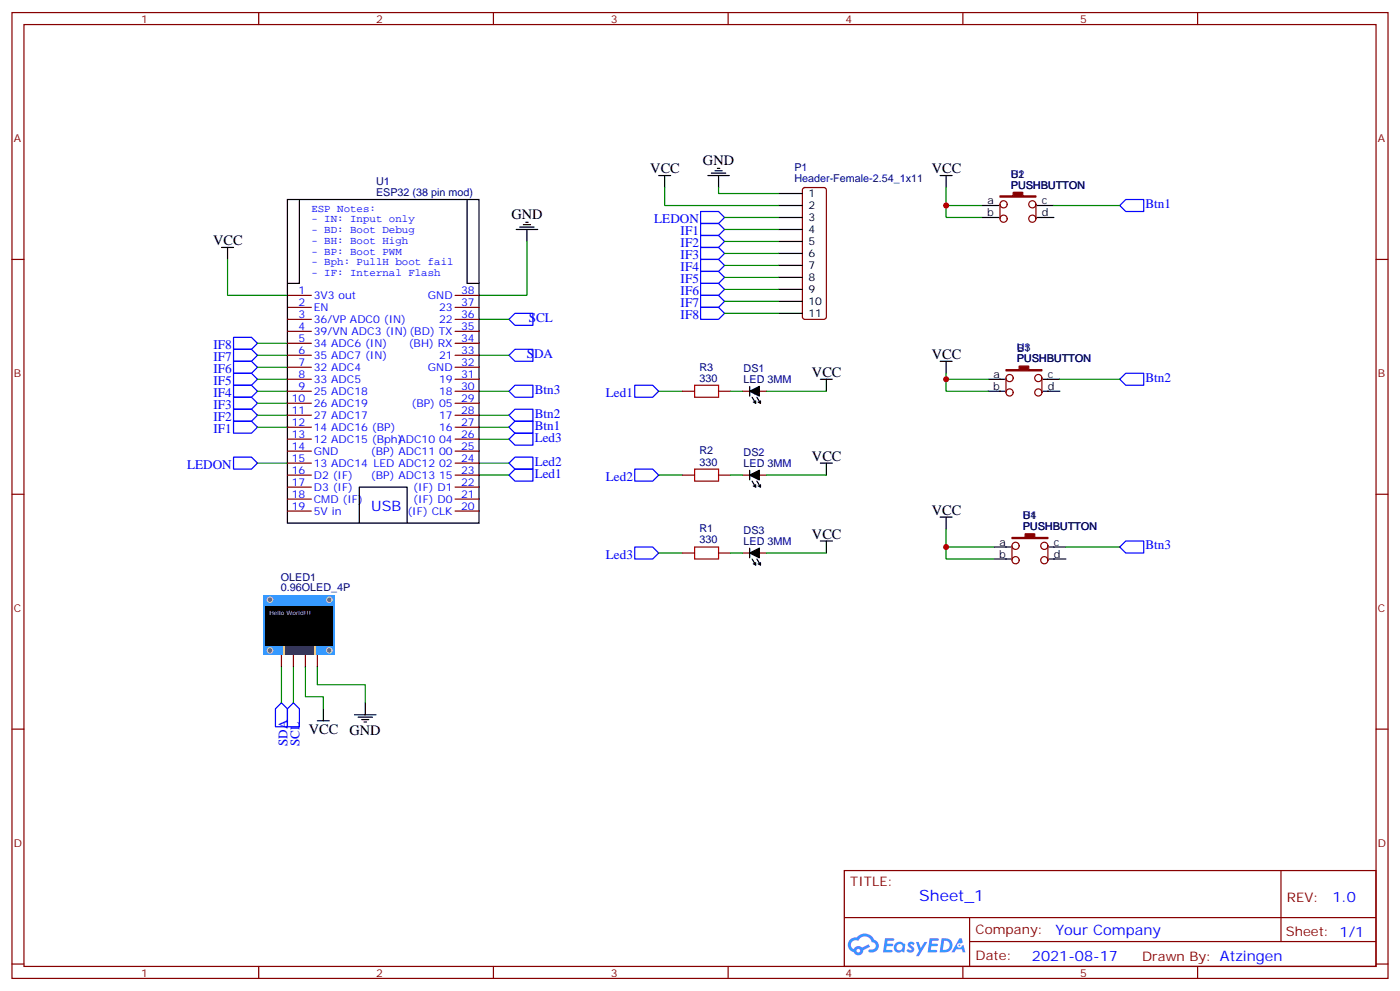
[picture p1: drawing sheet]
<svg xmlns="http://www.w3.org/2000/svg" width="412mm" height="292mm" viewBox="0 0 412 292" stroke-linecap="round" stroke-linejoin="round" font-family="sans-serif">
<g fill="none" stroke="#870000" stroke-width=".35">
<path d="M3.5 3.7h405.4v284.3h-405.4zM7.1 7.2h398.2v277.3h-398.2zM76.2 3.7v3.5M145.3 3.7v3.5M214.5 3.7v3.5M283.6 3.7v3.5M352.8 3.7v3.5M3.5 76.4h3.6M405.3 76.4h3.6M3.5 145.5h3.6M405.3 145.5h3.6M3.5 214.7h3.6"/>
<path d="M405.3 214.7h3.6M248.7 256.3h156.6v28.2h-156.6zM377.3 256.3v20.9M248.7 270.1h156.5M285.6 277.2h119.6M285.6 270.1v14.2M3.5 283.8h3.6M76.2 284.5v3.5M145.3 284.5v3.5M214.5 284.5v3.5M283.6 284.5v3.5M352.8 284.5v3.5"/>
<path d="M405.3 283.8h3.6"/>
</g>
<g fill="#5487ff">
<path d="M267.7 277.5a1.22 1.22 0 0 1 1.7 .2l-.4 .6a.47 .47 0 0 0-.3-.4 .47 .47 0 0 0-.5 .2l.1 .2a1.14 1.14 0 0 1 .8 1.8 1.14 1.14 0 0 1-1.9 0l-.2-.2 .5-.6 .7 .5a.29 .29 0 0 0 .3-.3 .29 .29 0 0 0-.2-.3 1.04 1.04 0 0 1-.6-1.7z"/>
<path d="M260.7 276.2h2.4l.3 .2-.2 .5-1.8 .1-.1 .8h1.5l.3 .4-.3 .4h-1.6l-.2 1.1h1.7l.2 .3-.2 .3-2.6 .1z"/>
<path d="M273.8 276.2h2.4l.3 .2-.1 .5-1.8 .1-.2 .8h1.6l.3 .4-.4 .4-1.6-.1-.1 1.1 1.7 .1 .2 .3-.2 .3-2.6 .1z"/>
<path d="M282.6 276.2h.7l.3 1.3-.6 .3a.69 .69 0 0 0-1 .3 .69 .69 0 0 0 .4 .9 .69 .69 0 0 0 .9-.6l.5-.2 .6 2.2h-.8l-.2-.9h-1.8l-.5 .9h-.8z"/>
<path d="M269.8 277.3h.8l.6 1.8 1.1-1.8h.9l-2.6 4.2h-.8l.9-1.5z"/>
<path d="M277.4 276.2l-.6 4.2h1.3a2.11 2.11 0 0 0 2.5-2.1 2.11 2.11 0 0 0-2.5-2.1zM278.1 277a1.39 1.39 0 0 1 1.7 1.4 1.39 1.39 0 0 1-1.8 1.2h-.3z"/>
<path d="M263.7 277.8a1.54 1.54 0 0 0-.1 2.2 1.54 1.54 0 0 0 2.2 .1l.6 .3 .3-2.3-.2-.3h-.4a1.49 1.49 0 0 0-2.4 0zM264 278.8a.94 .94 0 0 1 1.8 0 .94 .94 0 0 1-1.8 0z"/>
<path d="M250.4 276.6a2.18 2.18 0 0 0 1.1 3.7 1.44 1.44 0 0 0 1.6 .9 1.44 1.44 0 0 0 1.2-1.4l2-1.1-.5-.7-1.9 1a1.47 1.47 0 0 0-2.4 .4 1.39 1.39 0 0 1-.7-1.9 1.39 1.39 0 0 1 2-.5 2.12 2.12 0 0 1 2.2-1.3 2.12 2.12 0 0 1 1.9 1.7 1.14 1.14 0 0 1 1.1 1.4 1.14 1.14 0 0 1-1.7 .7 .43 .43 0 0 0-.5 .4 .43 .43 0 0 0 .4 .5 1.98 1.98 0 0 0 2.5-1.2 1.98 1.98 0 0 0-1.2-2.6 3.1 3.1 0 0 0-5.3-.6l-.9 .1zM252.3 279.9a.55 .55 0 0 1 1.1 0 .55 .55 0 0 1-1.1 0z"/>
<circle cx="282.6" cy="278.3" r=".26"/>
</g>
<path d="M218.7 115.2h2.1M223.7 115.2h2.1M218.7 139.9h2.1M223.7 139.9h2.1M218.7 162.8h2.1M223.7 162.8h2.1M82.9 192.8v3.5M86.4 192.8v3.5M90 192.8v3.5M93.5 192.8v3.5" fill="none" stroke="#870000" stroke-width=".35"/>
<g fill="none" stroke="#000" stroke-width=".35">
<path d="M220.8 115.2l2.9-1.4v2.8zM220.8 113.8v2.8M221.5 116.9l1.1 1.8M222.6 118v.7l-.7-.3M223 116.9l1 1.8M223 115.9h.3M223.3 114.1v2.1l-1.8-1 1.8-.7-1.4 .7 1.8-.4-1.8 .7 1.8-.3-1.5 .7 1.1-.4M223.7 114.1l-2.5 1.1 2.5 1M224 118v.7l-.7-.3M220.8 139.9l2.9-1.4v2.8zM220.8 138.5v2.8M223.3 138.8v2.1l-1.8-1 1.8-.7-1.4 .7 1.8-.4-1.8 .7 1.8-.3-1.5 .7 1.1-.4"/>
<path d="M223.7 138.8l-2.5 1.1 2.5 1M221.5 141.6l1.1 1.8M222.6 142.7v.7l-.7-.3M223 141.6l1 1.8M223 140.6h.3M224 142.7v.7l-.7-.3M220.8 162.8l2.9-1.4v2.8zM220.8 161.4v2.8M221.5 164.6l1.1 1.7M222.6 165.6v.7l-.7-.3M223 164.6l1 1.7M223 163.5h.3"/>
<path d="M223.3 161.7v2.2l-1.8-1.1 1.8-.7-1.4 .7 1.8-.3-1.8 .7 1.8-.4-1.5 .7 1.1-.3M223.7 161.7l-2.5 1.1 2.5 1.1M224 165.6v.7l-.7-.3"/>
</g>
<path d="M77.6 175.2h21.2v17.6h-21.2z" fill="#39f"/>
<g fill="#666" stroke="#ccc" stroke-width=".35">
<circle cx="79.5" cy="191.5" r=".81"/>
<circle cx="97" cy="191.5" r=".81"/>
<circle cx="79.5" cy="176.6" r=".81"/>
<circle cx="97" cy="176.6" r=".81"/>
</g>
<path d="M83.4 190h9.6v2.8h-9.6z" fill="#fff"/>
<g fill="#fc0">
<path d="M83.5 190h.5v2.8h-.5z"/>
<path d="M92.4 190h.5v2.8h-.5z"/>
</g>
<path d="M84 190h8.3v2.8h-8.3z" fill="#333"/>
<path d="M78.3 178.3h19.8v11.7h-19.8z" fill="#000"/>
<g fill="none" stroke="#000" stroke-width=".35">
<path d="M84.7 58.7h56.4v95.3h-56.4zM88.2 58.7v24.7h-3.5M137.6 58.7v24.7h3.5M194 51.7h3.6M195.8 51.7v3.5M208.5 51.7h6.3M209.5 51h4.3M210.6 50.3h2.1M211.3 49.6h.7M211.7 51.7v3.5M229.3 57h7.1M276.9 51.7h3.6"/>
<path d="M278.7 51.7v3.5M65.3 72.8h3.5M67 72.8v3.6M152 67.6h6.4M153.1 66.9h4.2M154.2 66.1h2.1M154.9 65.4h.7M155.2 67.6v3.5M229.3 67.6h7.1M229.3 60.5h7.1M229.3 64h7.1M229.3 71.1h7.1"/>
<path d="M229.3 74.6h7.1M229.3 78.1h7.1M289.3 60.5h4.9M289.3 64h4.9M305.5 60.5h4.9M305.5 64h4.9M229.3 81.7h7.1M229.3 85.2h7.1M229.3 88.7h7.1M229.3 92.3h7.1M241.7 111.7h3.5M243.4 111.7v3.5"/>
<path d="M276.9 106.4h3.6M278.7 106.4v3.5M291 111.7h5M291 115.2h5M307.3 111.7h4.9M307.3 115.2h4.9M241.7 136.3h3.5M243.4 136.3v3.6M105.8 154v-10.6h14.1v10.6M241.7 159.3h3.5M243.4 159.3v3.5M276.9 152.2h3.6"/>
<path d="M278.7 152.2v3.6M292.8 161h4.9M292.8 164.6h4.9M309 161h5M309 164.6h5M93.5 212.2h3.5M95.2 208.7v3.5M104.4 210.4h6.4M105.5 211.1h4.2M106.5 211.8h2.2M107.2 212.5h.7M107.6 206.9v3.5"/>
</g>
<g fill="none" stroke="#008700" stroke-width=".35">
<path d="M195.8 55.2v5.3h33.5M211.7 55.2v1.8h17.6M278.7 55.2v5.3h10.6M67 76.4v10.6h17.7M155.2 71.1v15.9h-14.1M213.4 64h15.9M213.4 67.6h15.9M213.4 71.1h15.9M213.4 74.6h15.9M213.4 78.1h15.9M278.7 60.5v3.5h10.6M310.4 60.5h19.4"/>
<path d="M141.1 94h8.8M213.4 81.7h15.9M213.4 85.2h15.9M213.4 88.7h15.9M213.4 92.3h15.9M75.8 115.2h8.9M75.8 111.7h8.9M75.8 104.6h8.9M75.8 118.7h8.9M75.8 108.1h8.9M75.8 101.1h8.9M141.1 115.2h8.8"/>
<path d="M141.1 104.6h8.8M194 115.2h7.1M215.2 115.2h3.5M225.8 115.2h17.6M278.7 109.9v1.8h12.3M278.7 111.7v3.5h12.3M312.2 111.7h17.6M75.8 136.3h8.9M75.8 125.8h8.9M75.8 122.2h8.9M141.1 139.9h8.8M141.1 129.3h8.8"/>
<path d="M141.1 136.3h8.8M141.1 125.8h8.8M141.1 122.2h8.8M194 139.9h7.1M215.2 139.9h3.5M225.8 139.9h17.6M278.7 155.8v5.2h14.1M194 162.8h7.1M215.2 162.8h3.5M225.8 162.8h17.6M278.7 161v3.6h14.1M314 161h15.8"/>
<path d="M82.9 196.3v10.6M86.4 196.3v10.6M90 196.3v8.8h5.2v3.6M93.5 196.3v5.3h14.1v5.3"/>
</g>
<g fill="#870000" stroke="#870000" stroke-width=".35">
<path d="M294.6 57.7h3.8v-1.1h2.9v1.1h3.9v.3h-10.6z"/>
<path d="M296.3 108.8h3.9v-1h2.8v1h3.9v.4h-10.6z"/>
<path d="M298.1 158.2h3.9v-1h2.8v1h3.9v.4h-10.6z"/>
</g>
<g fill="none" stroke="#870000" stroke-width=".35">
<path d="M236.6 55.4l.5-.2h5.6l.5 .2 .2 .5v37.4l-.2 .5-.5 .2h-5.6l-.5-.2-.2-.5v-37.4zM294.6 60.1v4.3M305.2 60.1v4.3M84.7 87h7M84.7 90.5h7M84.7 94h7M84.7 97.5h7M134.1 87h7M134.1 90.5h7M134.1 94h7M134.1 97.5h7M84.7 115.2h7"/>
<path d="M84.7 101.1h7M84.7 104.6h7M84.7 108.1h7M84.7 111.7h7M84.7 118.7h7M134.1 115.2h7M134.1 101.1h7M134.1 104.6h7M134.1 108.1h7M134.1 111.7h7M134.1 118.7h7M201.1 115.2h3.5"/>
<path d="M211.7 115.2h3.5M296.3 111.3v4.2M306.9 111.3v4.2M84.7 139.9h7M84.7 122.2h7M84.7 125.8h7M84.7 129.3h7M84.7 132.8h7M84.7 136.3h7M134.1 139.9h7M134.1 122.2h7M134.1 125.8h7"/>
<path d="M134.1 129.3h7M134.1 132.8h7M134.1 136.3h7M201.1 139.9h3.5M211.7 139.9h3.5M84.7 143.4h7M84.7 146.9h7M84.7 150.5h7M134.1 143.4h7M134.1 146.9h7M134.1 150.5h7M201.1 162.8h3.5"/>
<path d="M211.7 162.8h3.5M298.1 160.7v4.2M308.7 160.7v4.2"/>
<circle cx="295.6" cy="60.2" r="1.06"/>
<circle cx="295.6" cy="64.4" r="1.06"/>
<circle cx="304.1" cy="60.2" r="1.06"/>
<circle cx="304.1" cy="64.4" r="1.06"/>
<circle cx="297.4" cy="111.3" r="1.06"/>
<circle cx="297.4" cy="115.5" r="1.06"/>
<circle cx="305.9" cy="111.3" r="1.06"/>
<circle cx="305.9" cy="115.5" r="1.06"/>
<circle cx="299.2" cy="164.9" r="1.06"/>
<circle cx="299.2" cy="160.7" r="1.06"/>
<circle cx="307.6" cy="160.7" r="1.06"/>
<circle cx="307.6" cy="164.9" r="1.06"/>
</g>
<g fill="none" stroke="#00f" stroke-width=".35">
<path d="M206.4 65.8h5.3l1.7 1.8-1.7 1.7h-5.3zM206.4 69.3h5.3l1.7 1.8-1.7 1.7h-5.3zM206.4 72.8h5.3l1.7 1.8-1.7 1.8h-5.3zM206.4 76.4h5.3l1.7 1.7-1.7 1.8h-5.3zM206.4 79.9h5.3l1.7 1.8-1.7 1.7h-5.3zM206.4 62.3h5.3l1.7 1.7-1.7 1.8h-5.3zM329.8 60.5l1.8-1.8h5.3v3.6h-5.3zM68.8 99.3h5.3l1.7 1.8-1.7 1.7h-5.3zM149.9 94l1.8-1.7h5.3v3.5h-5.3zM206.4 83.4h5.3l1.7 1.8-1.7 1.8h-5.3zM206.4 87h5.3l1.7 1.7-1.7 1.8h-5.3zM206.4 90.5h5.3l1.7 1.8-1.7 1.7h-5.3z"/>
<path d="M68.8 116.9h5.3l1.7 1.8-1.7 1.8h-5.3zM68.8 113.4h5.3l1.7 1.8-1.7 1.7h-5.3zM68.8 109.9h5.3l1.7 1.8-1.7 1.7h-5.3zM68.8 106.4h5.3l1.7 1.7-1.7 1.8h-5.3zM68.8 102.8h5.3l1.7 1.8-1.7 1.8h-5.3zM149.9 115.2l1.8-1.8h5.3v3.5h-5.3zM151.7 102.8h5.3v3.6h-5.3l-1.8-1.8zM187 113.4h5.3l1.7 1.8-1.7 1.7h-5.3zM329.8 111.7l1.8-1.8h5.3v3.5h-5.3zM68.8 124h5.3l1.7 1.8-1.7 1.7h-5.3zM68.8 120.5h5.3l1.7 1.7-1.7 1.8h-5.3zM68.8 134.6h5.3l1.7 1.7-1.7 1.8h-5.3z"/>
<path d="M149.9 139.9l1.8-1.8h5.3v3.5h-5.3zM149.9 136.3l1.8-1.7h5.3v3.5h-5.3zM149.9 129.3l1.8-1.8h5.3v3.6h-5.3zM149.9 125.8l1.8-1.8h5.3v3.5h-5.3zM151.7 120.5h5.3v3.5h-5.3l-1.8-1.8zM187 138.1h5.3l1.7 1.8-1.7 1.7h-5.3zM187 161h5.3l1.7 1.8-1.7 1.8h-5.3zM329.8 161l1.8-1.7h5.3v3.5h-5.3zM82.9 206.9l1.8 1.8v5.3h-3.6v-5.3zM86.4 206.9l1.8 1.8v5.3h-3.5v-5.3z"/>
</g>
<path d="M204.6 113.4h7.1v3.5h-7.1zM204.6 138.1h7.1v3.5h-7.1zM204.6 161h7.1v3.6h-7.1z" fill="none" stroke="#a10000" stroke-width=".35"/>
<g fill="#c00">
<circle cx="278.7" cy="111.7" r=".88"/>
<circle cx="278.7" cy="161" r=".88"/>
<circle cx="278.7" cy="60.5" r=".88"/>
</g>
<text font-size="4.6" fill="#00f" x="270.8" y="265.3">Sheet_1</text>
<g font-size="4.2">
<text x="191.6" y="51">VCC</text>
<text x="207.1" y="48.5">GND</text>
<text x="274.5" y="51">VCC</text>
<text x="150.6" y="64.4">GND</text>
<text x="62.8" y="72.1">VCC</text>
<text x="274.5" y="105.7">VCC</text>
<text x="239.2" y="110.9">VCC</text>
<text x="239.2" y="135.6">VCC</text>
<text x="274.5" y="151.5">VCC</text>
<text x="239.2" y="158.6">VCC</text>
<text x="90.9" y="216.1">VCC</text>
<text x="103" y="216.5">GND</text>
</g>
<g font-size="4.2" fill="#00f">
<text x="109.4" y="150.5">USB</text>
<text x="392.5" y="265.6">1.0</text>
<text x="310.9" y="275.1">Your Company</text>
<text x="304" y="282.9">2021-08-17</text>
</g>
<g font-size="3.9" fill="#00f">
<text x="192.7" y="65.8">LEDON</text>
<text x="337.4" y="61.2">Btn1</text>
<text x="200.5" y="69.3">IF1</text>
<text x="200.5" y="72.8">IF2</text>
<text x="200.5" y="76.4">IF3</text>
<text x="200.5" y="79.9">IF4</text>
<text x="200.5" y="83.4">IF5</text>
<text x="200.5" y="87">IF6</text>
<text x="155.8" y="94.8">SCL</text>
<text x="200.5" y="90.5">IF7</text>
<text x="200.5" y="94">IF8</text>
<text x="62.9" y="106.4">IF7</text>
<text x="62.9" y="102.8">IF8</text>
<text x="155.2" y="105.4">SDA</text>
<text x="62.9" y="113.4">IF5</text>
<text x="62.9" y="109.9">IF6</text>
<text x="337.4" y="112.4">Btn2</text>
<text x="62.9" y="116.9">IF4</text>
<text x="157.5" y="115.9">Btn3</text>
<text x="178.5" y="116.9">Led1</text>
<text x="62.9" y="124">IF2</text>
<text x="62.9" y="120.5">IF3</text>
<text x="157.5" y="122.9">Btn2</text>
<text x="62.9" y="127.5">IF1</text>
<text x="157.5" y="130.1">Led3</text>
<text x="157.5" y="126.5">Btn1</text>
<text x="157.5" y="137.1">Led2</text>
<text x="55.1" y="138.1">LEDON</text>
<text x="157.5" y="140.7">Led1</text>
<text x="178.5" y="141.6">Led2</text>
<text x="337.4" y="161.7">Btn3</text>
<text x="178.5" y="164.6">Led3</text>
<text x="84.7" y="219.7" transform="rotate(-90 84.7 219.7)">SDA</text>
<text x="88.2" y="219.7" transform="rotate(-90 88.2 219.7)">SCL</text>
</g>
<g font-size="3.9" fill="#800">
<text x="250.5" y="260.9">TITLE:</text>
<text x="379.1" y="265.6">REV:</text>
<text x="287.4" y="275.1">Company:</text>
<text x="378.7" y="275.7">Sheet: 1/1</text>
<text x="287.4" y="282.8">Date:</text>
<text x="336.4" y="282.8">Drawn By: Atzingen</text>
</g>
<g font-size="3.2" fill="#800">
<text x="41.6" y="6.7">1</text>
<text x="110.8" y="6.7">2</text>
<text x="179.9" y="6.7">3</text>
<text x="249.1" y="6.7">4</text>
<text x="318.2" y="6.7">5</text>
<text x="4.1" y="41.8">A</text>
<text x="405.9" y="41.8">A</text>
<text x="4.1" y="110.9">B</text>
<text x="405.9" y="110.9">B</text>
<text x="4.1" y="180.1">C</text>
<text x="405.9" y="180.1">C</text>
<text x="4.1" y="249.2">D</text>
<text x="405.9" y="249.2">D</text>
<text x="41.6" y="287.5">1</text>
<text x="110.8" y="287.5">2</text>
<text x="179.9" y="287.5">3</text>
<text x="249.1" y="287.5">4</text>
<text x="318.2" y="287.5">5</text>
</g>
<g font-size="3.2" fill="#000080">
<text x="234" y="53.7">Header-Female-2.54_1x11</text>
<text x="234" y="50.5">P1</text>
<text x="297.8" y="52.3">U2</text>
<text x="297.9" y="52.4">B1</text>
<text x="110.8" y="57.7">ESP32 (38 pin mod)</text>
<text x="110.8" y="54.5">U1</text>
<text x="297.8" y="55.6">PUSHBUTTON</text>
<text x="299.5" y="106.7">PUSHBUTTON</text>
<text x="299.5" y="103.5">U3</text>
<text x="299.6" y="103.5">B1</text>
<text x="206" y="112.4">330</text>
<text x="206" y="109.1">R3</text>
<text x="219" y="112.7">LED 3MM</text>
<text x="219" y="109.5">DS1</text>
<text x="206" y="137.1">330</text>
<text x="206" y="133.8">R2</text>
<text x="219" y="137.4">LED 3MM</text>
<text x="219" y="134.2">DS2</text>
<text x="301.3" y="152.8">U4</text>
<text x="301.4" y="152.9">B1</text>
<text x="206" y="160">330</text>
<text x="206" y="156.7">R1</text>
<text x="219" y="160.3">LED 3MM</text>
<text x="219" y="157.1">DS3</text>
<text x="301.3" y="156.1">PUSHBUTTON</text>
<text x="82.7" y="171.1">OLED1</text>
<text x="82.7" y="174.1">0.96OLED_4P</text>
</g>
<g font-size="3.2">
<text x="238.1" y="58">1</text>
<text x="238.1" y="61.6">2</text>
<text x="238.1" y="65.1">3</text>
<text x="290.8" y="63.7">b</text>
<text x="290.9" y="60.1">a</text>
<text x="306.9" y="60.1">c</text>
<text x="306.9" y="63.7">d</text>
<text x="238.1" y="68.6">4</text>
<text x="238.1" y="72.1">5</text>
<text x="238.1" y="75.7">6</text>
<text x="238.1" y="79.2">7</text>
<text x="238.1" y="82.7">8</text>
<text x="238.1" y="86.3">9</text>
<text x="238.1" y="89.8">10</text>
<text x="238.1" y="93.3">11</text>
<text x="292.7" y="111.3">a</text>
<text x="308.7" y="111.3">c</text>
<text x="292.6" y="114.8">b</text>
<text x="308.7" y="114.8">d</text>
<text x="294.4" y="160.7">a</text>
<text x="310.4" y="160.7">c</text>
<text x="294.4" y="164.2">b</text>
<text x="310.4" y="164.2">d</text>
</g>
<g font-size="3.2" fill="#00f">
<text x="91.7" y="62.3">ESP Notes:</text>
<text x="91.7" y="65.4">- IN: Input only</text>
<text x="91.7" y="68.6">- BD: Boot Debug</text>
<text x="91.7" y="71.8">- BH: Boot High</text>
<text x="91.7" y="75">- BP: Boot PWM</text>
<text x="91.7" y="78.1">- Bph: PullH boot fail</text>
<text x="91.7" y="81.3">- IF: Internal Flash</text>
<text x="87.9" y="86.6">1</text>
<text x="92.4" y="88">3V3 out</text>
<text x="126.1" y="88">GND</text>
<text x="135.8" y="86.6">38</text>
<text x="87.9" y="90.1">2</text>
<text x="87.9" y="93.7">3</text>
<text x="92.4" y="91.5">EN</text>
<text x="92.4" y="95.1">36/VP ADC0 (IN)</text>
<text x="129.3" y="95.1">22</text>
<text x="129.3" y="91.5">23</text>
<text x="135.8" y="93.7">36</text>
<text x="135.8" y="90.1">37</text>
<text x="87.9" y="97.2">4</text>
<text x="87.9" y="100.7">5</text>
<text x="92.4" y="98.6">39/VN ADC3 (IN)(BD) TX</text>
<text x="135.8" y="100.7">34</text>
<text x="135.8" y="97.2">35</text>
<text x="87.9" y="104.2">6</text>
<text x="87.9" y="107.8">7</text>
<text x="92.4" y="102.1">34 ADC6 (IN)</text>
<text x="92.4" y="105.7">35 ADC7 (IN)</text>
<text x="120.4" y="102.1">(BH) RX</text>
<text x="129.3" y="105.7">21</text>
<text x="135.8" y="107.8">32</text>
<text x="135.8" y="104.2">33</text>
<text x="87.9" y="111.3">8</text>
<text x="92.4" y="109.2">32 ADC4</text>
<text x="92.4" y="112.7">33 ADC5</text>
<text x="126.1" y="109.2">GND</text>
<text x="129.3" y="112.7">19</text>
<text x="135.8" y="111.3">31</text>
<text x="85.9" y="118.4">10</text>
<text x="87.9" y="114.8">9</text>
<text x="92.4" y="116.2">25 ADC18</text>
<text x="92.4" y="119.8">26 ADC19</text>
<text x="121.2" y="119.8">(BP) 05</text>
<text x="129.3" y="116.2">18</text>
<text x="135.8" y="118.4">29</text>
<text x="135.8" y="114.8">30</text>
<text x="85.9" y="121.9">11</text>
<text x="85.9" y="125.4">12</text>
<text x="92.4" y="123.3">27 ADC17</text>
<text x="129.3" y="123.3">17</text>
<text x="135.8" y="125.4">27</text>
<text x="135.8" y="121.9">28</text>
<text x="85.9" y="128.9">13</text>
<text x="92.4" y="126.8">14 ADC16 (BP)</text>
<text x="92.4" y="130.4">12 ADC15 (Bph)ADC10 04</text>
<text x="129.3" y="126.8">16</text>
<text x="135.8" y="128.9">26</text>
<text x="85.9" y="132.5">14</text>
<text x="85.9" y="136">15</text>
<text x="92.4" y="133.9">GND</text>
<text x="92.4" y="137.4">13 ADC14 LED ADC12 02</text>
<text x="109.3" y="133.9">(BP) ADC11 00</text>
<text x="135.8" y="136">24</text>
<text x="135.8" y="132.5">25</text>
<text x="85.9" y="139.5">16</text>
<text x="85.9" y="143.1">17</text>
<text x="92.4" y="140.9">D2 (IF)</text>
<text x="109.3" y="140.9">(BP) ADC13 15</text>
<text x="135.8" y="143.1">22</text>
<text x="135.8" y="139.5">23</text>
<text x="85.9" y="146.6">18</text>
<text x="92.4" y="144.5">D3 (IF)</text>
<text x="92.4" y="148">CMD (IF)</text>
<text x="121.7" y="148">(IF) D0</text>
<text x="121.7" y="144.5">(IF) D1</text>
<text x="135.8" y="146.6">21</text>
<text x="85.9" y="150.1">19</text>
<text x="92.4" y="151.5">5V in</text>
<text x="120" y="151.5">(IF) CLK</text>
<text x="135.8" y="150.1">20</text>
</g>
<text font-size="1.8" fill="#fff" x="79.4" y="181.2">Hello World!!!</text>
</svg>
